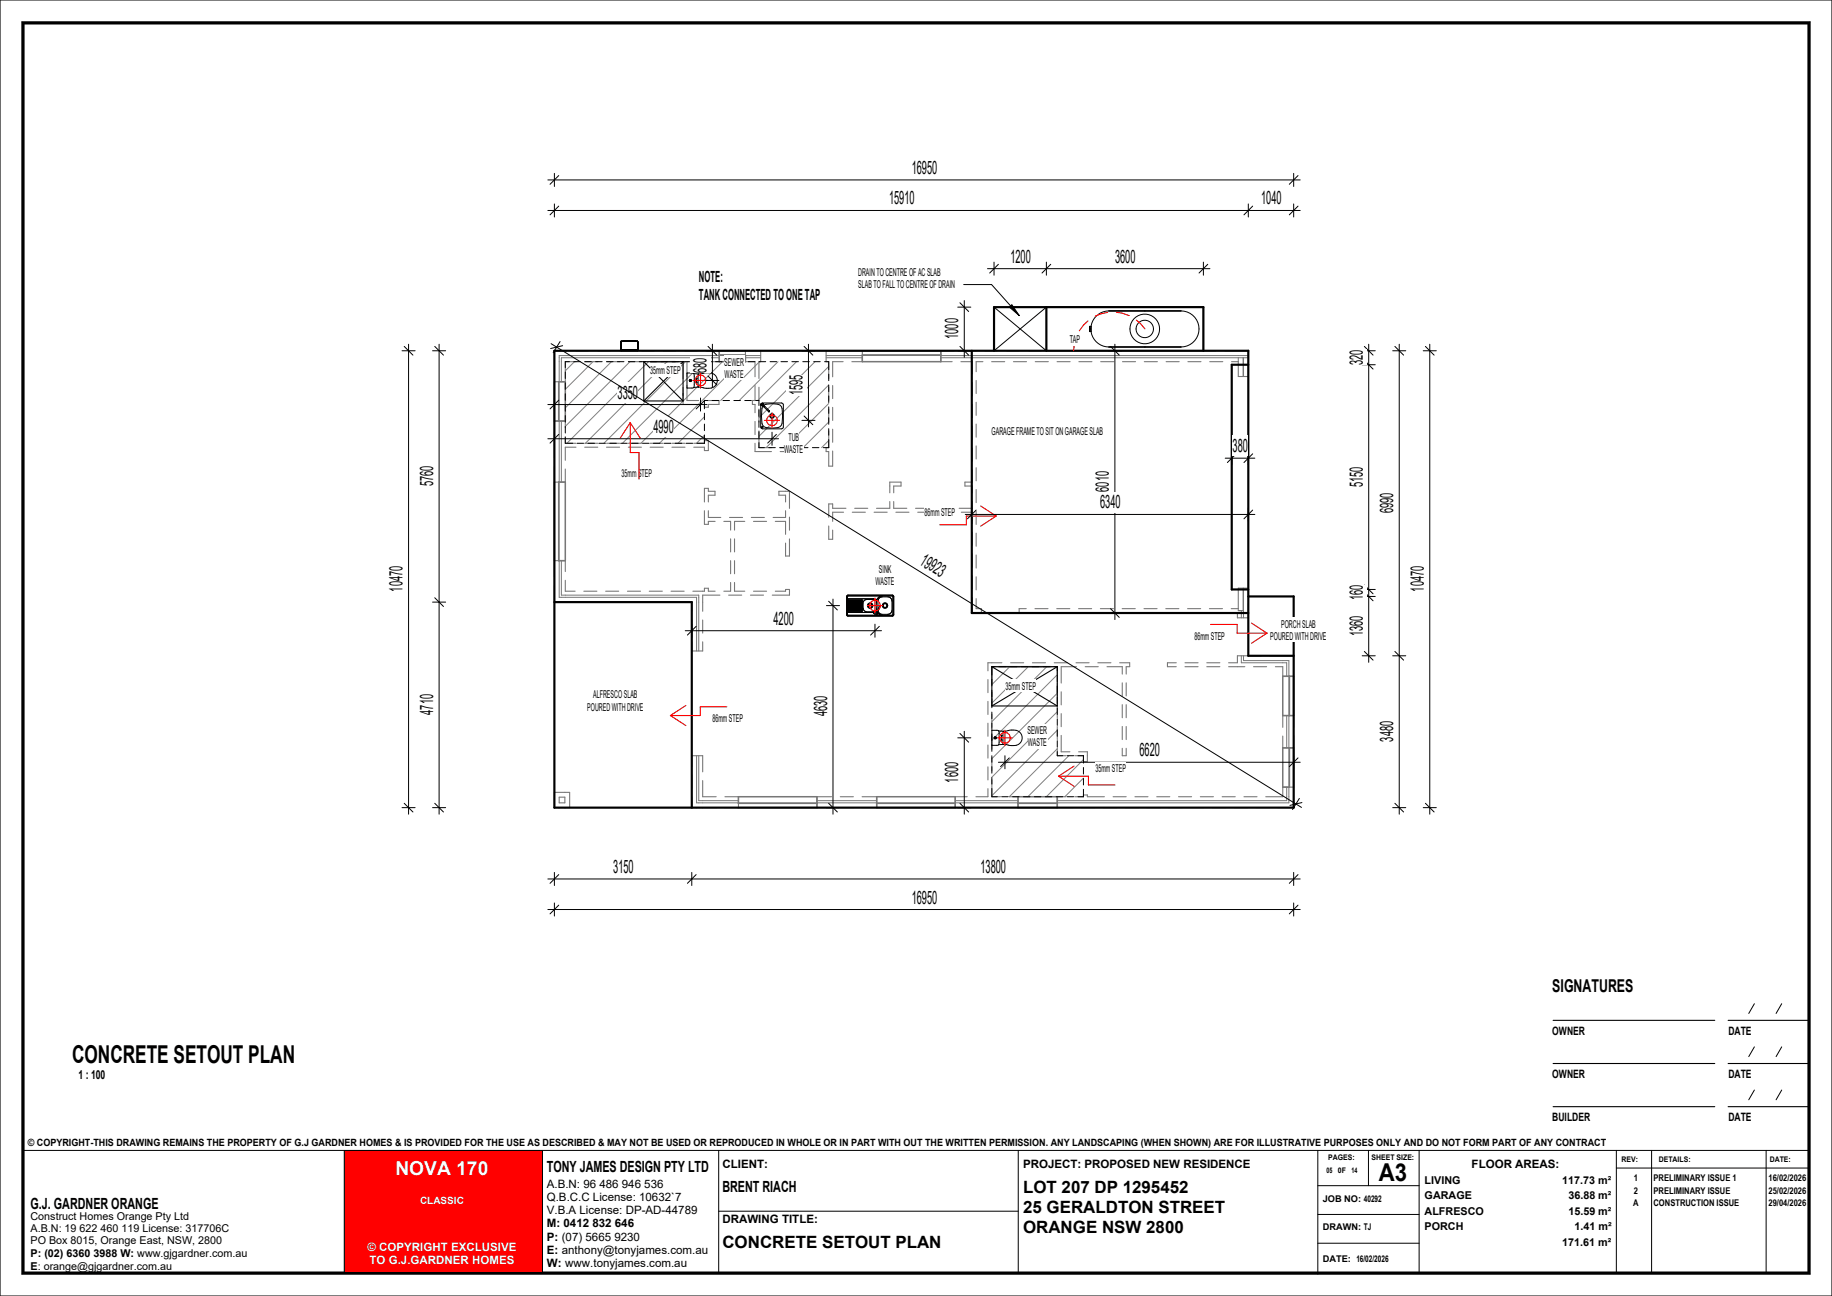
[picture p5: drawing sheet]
<svg xmlns="http://www.w3.org/2000/svg" width="420mm" height="297mm" viewBox="0 0 420 297" stroke-linecap="round" stroke-linejoin="round" font-family="sans-serif">
<g fill="none" stroke="#808080" stroke-width=".23">
<path d="M131.7 82.9l-2.1 2.1M135.9 82.9l-6.3 6.3M140.2 82.9l-10.6 10.6M144.4 82.9l-14.8 14.8M148.7 82.9l-18.7 18.7M152.9 82.9l-18.7 18.7M157.2 82.9l-18.7 18.7M161.4 82.9l-18.7 18.7M161.5 95.5l-6.1 6.1M161.5 99.7l-1.8 1.9M165.6 82.9l-18.7 18.7M169.9 82.9l-18.7 18.7"/>
<path d="M174.1 82.9l-8.9 8.9M178.4 82.9l-8.9 8.9M182.6 82.9l-8.9 8.9M186.8 82.9l-12.8 12.8M190 84l-16 16M190 88.2l-14.4 14.4M190 92.5l-10.1 10.1M190 96.7l-5.9 5.9M190 100.9l-1.6 1.7M231.5 152.8l-4.1 4.1M235.7 152.8l-8.3 8.3M240 152.8l-12.6 12.6"/>
<path d="M242.4 154.6l-15 15M242.4 158.8l-15 15M242.4 163.1l-15 15M242.4 167.3l-15 15M242.4 171.6l-11 11M245 173.2l-9.4 9.4M248.4 174.1l-8.5 8.5M248.4 178.3l-4.3 4.3M248.4 182.5v.1"/>
</g>
<g fill="none" stroke="#777" stroke-width=".25">
<path d="M129.6 98v-1.5h-2.5v3.5M130 80.4h-2.9v7.1h2.5v-4.6h2.5M132 80.4h3M134.1 82.9h3M137 80.4h3M139.1 82.9h3M142 80.4h3M144.1 82.9h3M147 80.4h3M149.1 82.9h3M152 80.4h3M154.1 82.9h2.5v3.9"/>
<path d="M156.6 88.8v3.9h4.9v.6h.9v-.6h2.4v-.9h-2.6M157 80.4h3M157.5 88.3v3.5h2.7M160.2 82.9h-2.7v3.4M162 80.4h2.9v2.5h-2.7M173.1 86.3v-3.4h-2.2v-2.5h3.5v2.5h-.4v3.8M173.1 88.3v3.5h-.6v.9h.6v1.9M173.1 96.6v3M174 88.7v3M174 93.7v3M174 98.7v3.9h2.9M190 98.7v3.9h-.6v.9h.6v3.3h.9v-3.5"/>
<path d="M190 88.7v3M190 93.7v3M190.9 88.3v3M190.9 93.3v3M190.9 98.3v3M192.5 80.4h-3.1v2.5h.6v3.8M193.3 82.9h-2.4v3.4M194.5 80.4h3.2v2.5h-2.4M218.8 80.4h-3.1v2.5h2.6M220.3 82.9h2.6v2.8M220.8 80.4h3M222.9 87.7v3"/>
<path d="M222.9 92.7v3M222.9 97.7v3M223.8 87.2v3M223.8 92.2v3M223.8 97.2v3M225.3 82.9h-1.5v2.3M225.8 80.4h3M227.3 82.9h3M230.8 80.4h3M232.3 82.9h3M235.8 80.4h3M237.3 82.9h3"/>
<path d="M240.8 80.4h3M242.3 82.9h3M245.8 80.4h3M247.3 82.9h3M250.8 80.4h3M252.3 82.9h3M255.8 80.4h3M257.3 82.9h3M260.8 80.4h3M262.3 82.9h3M265.8 80.4h3M267.3 82.9h3"/>
<path d="M270.8 80.4h3M272.3 82.9h3M275.8 80.4h3M277.3 82.9h3M280.8 80.4h5.4v5.9h-2.3v-3.4h-1.6M127.1 102v3M127.1 107v3.5h2.5v-3M129.6 100v1.6h2.4M132 102.5h-2.4v3M134 102.5h3M134 101.6h3M139 102.5h3"/>
<path d="M139 101.6h3M144 102.5h3M144 101.6h3M149 102.5h3M149 101.6h3M154 102.5h3M154 101.6h3M159 101.6h2.5v-.6h.9v2.2h-.9v-.7h-2.5M161.5 117v3.1h.9v-.6h1.5M162.4 115v-1.5h1.5v-.9h-1.5v-.7h-.9v3.1M162.4 117v1.6h2.8M165.9 119.5h1.6v2"/>
<path d="M167.2 118.6h3M170.7 119.5h-2.3v2M172.2 118.6h3M172.7 119.5h3M173.1 101.6v1.9h3.8M177.7 119.5h2.4v2.9M178.9 102.6h2.8v.9h-2.8M180.1 115v-1.5h-1.5v-.9h2.4v3.9M180.1 117v1.6h-2.9M181 118.5v3M193.4 117.4h-2.5v2.1M193.9 116.5h-3v-1h-.9v3"/>
<path d="M195.4 117.4h3M195.9 116.5h3M200.4 117.4h3M204 112.9v-2.4h2.6v.9h-1.7v1.5M204 114.9v1.6h-3.1M204.9 114.9v1.6h3M205.4 117.4h3M209.9 116.5h3M210.4 117.4h3M214.9 116.5h3M215.4 117.4h3M220.4 117.4h2.5v2.5"/>
<path d="M222.9 107.7v2.8h-1.7v.9h1.7v1.5M222.9 102.7v3M222.9 114.9v1.6h-3M223.8 102.2v3M223.8 107.2v3M223.8 112.2v3M223.8 117.2v3M127.1 134.2v3.8h6M129.6 131v-2.5h-2.5v3.7M129.6 133v2.5h2.2M133.8 135.5h3M135.1 138h3"/>
<path d="M138.8 135.5h3M140.1 138h3M143.8 135.5h3M145.1 138h3M148.8 135.5h3M150.1 138h3M153.8 135.5h3M155.1 138h3.5v2.1M158.8 135.5h2.7v-.7h.9v.7h1.5M165 136.4h-3.9v3.7M167 136.4h3M167.5 133.5v2h-1.6"/>
<path d="M167.5 123.5v3M167.5 128.5v3M168.4 133.5v2h2.3M168.4 123.5v3M168.4 128.5v3M172 136.4h3M172.7 135.5h3M177.7 135.5h2.4v-.4h.9v1.3h-4M181 123.5v3.9h-.9v-3M190 120.5v3.1h.9v-2.1M222.9 136.9v3.5h2.1v-.9h-1.2v-2.3M222.9 121.9v3"/>
<path d="M222.9 126.9v3M222.9 131.9v3M223.8 122.2v3M223.8 127.2v3M223.8 132.2v3M235.3 139.5h-1.7v.9h1.6M237.3 139.5h3M242.3 139.5h3M247.3 139.5h3M252.3 139.5h3M257.3 139.5h3M262.3 139.5h3"/>
<path d="M267.3 139.5h3M272.3 139.5h3M277.3 139.5h3M286.2 136.3v-1.5h-2.3v4.7h-1.6M286.2 138.3v3.3h-2.5v-1.2h-1.5M158.6 147.1v2.1h2.5v-2.1M158.6 142.1v3M161.1 142.1v3M226.5 155.7v3M227.4 158.7v3M228.9 152.8h-1.5v3.9M229.7 151.9h-3.2v1.8"/>
<path d="M230.9 152.8h3M231.7 151.9h3M235.9 152.8h3M236.7 151.9h3M237.2 140.4h3M240.9 152.8h1.5v1.7M241.7 151.9h3M242.2 140.4h3M242.4 156.5v3M243.3 158.5v3M246.7 151.9h3M246.8 152.8h-3.5v3.7"/>
<path d="M247.2 140.4h3M248.8 152.8h3M251.7 151.9h3M252.2 140.4h3M253.8 152.8h3.5v1.7M256.7 151.9h2.3v.9h-.8v1.7M257.2 140.4h3M257.3 156.5v3M258.2 156.5v3M262.2 140.4h3M267.2 140.4h3M269.7 151.9h-2.1v.9h2.1"/>
<path d="M271.7 152.8h3M271.7 151.9h3M272.2 140.4h3M276.7 152.8h3M276.7 151.9h3M277.2 140.4h3M281.7 152.8h3.7M287.4 152.8h3M289.1 150.3h-5.4v1.6h-2M291.1 150.3h5.5v4.7h-2.5v-2.2h-1.7M158.6 175.6v-2.4h2.5v3.7M158.6 177.6v3"/>
<path d="M161.1 178.9v3.7h3.1M226.5 160.7v3M226.5 165.7v3M226.5 170.7v3M226.5 175.7v3M227.4 178.7v3.9h2M227.4 163.7v3M227.4 168.7v3M227.4 173.7v3M242.4 171.5v1.7h2M242.4 161.5v3M242.4 166.5v3"/>
<path d="M243.3 168.5v3.8h2M243.3 163.5v3M247.3 172.3h2v2.2h-.9v-1.3h-2M257.3 171.5v1.7h.9v-1.7M257.3 161.5v3M257.3 166.5v3M258.2 161.5v3M258.2 166.5v3M294.1 166.7v-2.7h2.5v2.7M294.1 168.7v2.7h2.5v-2.7M127.1 181.6h3.5v3.5h-3.5zM128.2 182.7h1.3v1.3h-1.3z"/>
<path d="M158.6 182.6v2.5h5.6M166.2 182.6h3.1v2.5h-3.1M190.6 182.6h-3.3v2.5h3.3M192.6 185.1h3M192.6 182.6h3M197.6 182.6h3.4v2.5h-3.4M221.7 182.6h-2.7v2.5h3.7M224.7 185.1h3M226.5 180.7v1.9h-2.8M231.4 182.6h2v2.5h-3.7M244.4 182.6h-2v2.5h3.6M246.4 182.6h2v-.4h.9v.4h3.9"/>
<path d="M248 185.1h3M253 185.1h3M255.2 182.6h3M258 185.1h3M260.2 182.6h3M263 185.1h3M265.2 182.6h3M268 185.1h3M270.2 182.6h3M273 185.1h3M275.2 182.6h3M278 185.1h3"/>
<path d="M280.2 182.6h3M283 185.1h3M285.2 182.6h3M288 185.1h3M290.2 182.6h3.9v-2.2h2.5v4.7h-3.6"/>
</g>
<g fill="none" stroke="#777" stroke-width=".23">
<path d="M128.2 96.5v14M128.7 96.5v14M164.9 81.5h-36.7v6M164.9 82h-36.2v5.5M170.9 81.5h3.5M170.9 82h3.5M189.4 81.5h8.3M189.4 82h8.3M215.7 81.5h70.5M215.7 82h70.5M283.9 82v.9M285 82v4.3"/>
<path d="M285.1 82v4.3M128.2 128.5v8.4h31.5v12.3M128.7 128.5v7.9h31.5v12.8M284.6 139.9v1.7M285 134.8v5.1h-1.1v-.4M285.1 134.8v6.8M284.6 150.3v1.6h10.4v3.1M285.1 150.3v1.1h10.4v3.6M159.7 173.2v10.8h9.6M160.2 173.2v10.3h9.1M295 164v7.4M295.5 164v7.4"/>
<path d="M187.3 184h13.7M187.3 183.5h13.7M219 184h14.4M219 183.5h14.4M295 180.4v3.1h-52.6M295.5 180.4v3.6h-53.1"/>
</g>
<g fill="none" stroke="#777" stroke-width=".35">
<path d="M127.1 87.5v9h2.5v-9h-1.5v9M149.2 82.9h5.6M156.6 90.2v.3M170.9 80.4h-6v2.5h6v-1.5h-6M197.7 80.4h18v2.5h-18v-1.5h18M127.1 110.5v18M128.1 110.5h1.5v18h-1.5zM228.9 152.8h12M294.1 155h2.5v9h-2.5zM295.6 155v9M227.4 160.2v.3M295.6 171.4v9h-1.5v-9h2.5v9"/>
<path d="M187.3 184.1h-18v-1.5h18v2.5h-18M201 182.6h18v2.5h-18zM201 184.1h18M233.4 182.6h9v2.5h-9zM233.4 184.1h9"/>
</g>
<g fill="none" stroke="#000" stroke-width=".23">
<path d="M142.4 78.2h3.8v2.2h-3.8zM227.9 70.4l12 10h36v-10h-36l-12 10M249.8 74.8v1.2h.3v-.6M249.8 74.8v1.2M249.8 74.8h.3M250.1 75.4v.6M250.1 74.8v.6M251.3 72.5a4.1 4.1 0 0 1 2.9-1.3h16.5a4.1 4.1 0 0 1 4.2 4.2 4.1 4.1 0 0 1-4.2 4.1h-16.5a4.1 4.1 0 0 1-3.8-2.5 4.1 4.1 0 0 1 .9-4.5zM129.6 85.2v1.5M129.6 87.7v1.5M129.6 90.2v1.5M129.6 92.7v1.5"/>
<path d="M129.6 95.2v1.5M129.6 97.7v1.5M130.5 82.9h-.9v1.3M131.5 82.9h1.5M134 82.9h1.5M136.5 82.9h1.5M139 82.9h1.5M141.5 82.9h1.5M142.4 80.2h3.8M144 82.9h1.5M146.5 82.9h1.5M149 82.9h1.5"/>
<path d="M151.5 82.9h1.5M154 82.9h1.5M156.5 82.9h1.5M158.1 87.2l.1 .2 .3-.2M158.1 87.2l.1-.2 .3 .2M158.1 87.2h.4M158.1 87.2h.2M158.1 87.2v.1M158.1 87h.3l.2 .2-.2 .2h-.3l-.1-.2zM158.2 87l.2 .1v.2l-.2 .1-.1-.2zM158.3 87.2v.1M159 82.9h1.5"/>
<path d="M159.1 85.6l-.3-.1h-1.3v3.4h1.3l.3-.1M159.1 85.6v3.2M159.1 85.6l1.1 .1M159.9 86.7h-.2v1h.2M160.2 85.7h.5a3.3 3.3 0 0 1 3.4 .5 1.88 1.88 0 0 1-.1 2.1 1.88 1.88 0 0 1-2.1 .7l-1.7-.3M160.2 85.7v3M160.2 88.7l-1.1 .1M161.5 99.7v1.9h-1.7M161.5 94.7v1.5M161.5 97.2v1.5M161.5 82.9h1.5M162.2 91.8h-.7v1.9"/>
<path d="M163.2 91.8h1.5M164 82.9h1.5M165.7 91.8h1.5M166.5 82.9h1.5M168.2 91.8h1.5M169 82.9h1.5M170.7 91.8h1.5M171.5 82.9h1.5M173.2 91.8h.8v1.1M174 93.9v1.5M174 96.4v1.5M174 98.9v1.5"/>
<path d="M174 82.9h1.5M174.5 92.5l.3-.2 4.7 .2 .1 .2-.1 5.5-.3 .1-4.7-.1-.1-.3zM174.5 92.8l.1 .1M174.5 92.6l.2-.1 .2 .1v.3h-.3zM174.5 97.8l.2-.1 .2 .1v.3h-.3zM174.6 92.9h.1M174.6 92.5l.2-.1 .2 .3M174.6 92.5l-.1 .3 .3 .1M174.6 92.5h.3l.1 .2M174.6 92.5l-.1 .3 .2 .1M174.6 92.5l-.1 .3M174.6 92.5h.3l.1 .1"/>
<path d="M174.6 92.8v.1M174.6 92.5l.4 .1M174.6 92.5l.1 .4M174.6 92.5v.2M174.6 92.5v.3M174.6 92.5l.3 .1M174.6 92.5v.2l.1 .2M174.6 92.9l.1 .1M174.7 92.9v.1M174.7 93l.5 .3M174.8 92.9h-.1M174.8 92.5h-.2"/>
<path d="M174.9 92.5h-.3M174.9 92.5h.1M174.9 92.5l.1 .1M174.9 92.8h-.1M174.9 92.8l-.1 .1M174.9 93l1.3 1.3M174.9 92.8v.1M174.9 92.9h.1M174.9 92.7h.1M175 92.9h.1M175 92.6v.2M175 92.7h.1"/>
<path d="M175 92.7l.3 .4M175.1 92.8l1.3 1.4M175.1 92.9l.2-.2a5.8 5.8 0 0 1 3.5 .1l.3 .4a8.3 8.3 0 0 1 0 4.2l-.3 .4a5.4 5.4 0 0 1-3.6 0l-.4-.4a7.6 7.6 0 0 1 .1-4.4M175.3 93.1l.1 .1M176.2 94.3h.1M176.2 94.3l.1 .1M176.3 94.3h.1M176.3 94.3h-.1M176.3 94.1l.1 .2h-.2M176.4 94.2h.1M176.5 82.9h1.5M179 82.9h1.5"/>
<path d="M181.5 82.9h1.5M184 82.9h1.5M186.5 82.9h1.5M189 82.9h1v1.8M190 85.7v1.5M190 88.2v1.5M190 90.7v1.5M190 93.2v1.5M190 95.7v1.5M190 98.2v1.5M129.6 100.2v1.4h1.7M132.3 101.6h1.5"/>
<path d="M134.8 101.6h1.5M137.3 101.6h1.5M139.8 101.6h1.5M142.3 101.6h1.5M144.8 101.6h1.5M147.3 101.6h1.5M149.8 101.6h1.5M152.3 101.6h1.5M154.8 101.6h1.5M157.3 101.6h1.5M174 101.4v1.2h1.2M176.2 102.6h1.5"/>
<path d="M178.7 102.6h1.5M181.2 102.6h1.5M183.7 102.6h1.5M186.2 102.6h1.5M190 100.7v1.9h-1.3M194.3 137.2l6.4 .1M194.5 139.3h.1M194.5 139.5v.1M194.5 139.5h3.1M194.5 139.8h.1M194.5 138.3h.1M194.5 138v.1"/>
<path d="M194.5 137.8h.1M194.5 137.5v.1M194.5 137.5h.1M194.5 138h.1M194.5 139.5h.1M194.5 138.5h.1zM194.5 138.4h.1v.5h-.1l.1-.3zM194.5 138.8l.1 .1M194.5 138.8h.1M194.5 138.9h.1M194.5 138.9l.1 .1zM194.5 139.2v.1"/>
<path d="M194.5 139.7v.1M194.5 140h.1M194.5 138.2v.1M194.5 137.7v.1M194.5 138.5h.1M194.5 139.3h3.1M194.5 139.2h3.1M194.5 139.6h3.1M194.5 139.8h3.1M194.5 139.7h3.1M194.5 140h3.1M194.5 138.3h3.1"/>
<path d="M194.5 138.2h3.1M194.5 138.1h3.1M194.5 138h3.1M194.5 137.8h3.1M194.5 137.7h3.1M194.5 137.6h3.1M194.5 137.5h3.1M194.5 139h.1M194.6 138.8h.1M194.6 138.5h.1M194.6 138.7h-.1M194.6 138.7h.1"/>
<path d="M194.7 138.8h2.9M194.7 139h2.9M194.7 138.5l2.9 .1M194.7 138.5h.1M194.7 138.8h.1M194.7 139h.1M194.7 138.5l.1 .1M194.8 138.8h.1M194.8 139.1h.1M194.8 138.7l-.1 .1M194.8 138.5h-.1M197.6 138.7v.1"/>
<path d="M197.6 138.7l-2.9 .1M197.6 139h-2.9M197.6 139.2v.1M197.6 139.6h.1M197.6 139.7v.1M197.6 140h.1M197.6 138.5h.1M197.6 138.5h-2.9M197.6 138.3h.1M197.6 138h.1M197.6 137.7v.1M197.6 137.6h.1"/>
<path d="M197.6 139h.1M197.6 137.5h.1M197.6 138.7h.1M197.6 139.2h.1M197.6 139.5h.1M197.6 139.7h.1M197.6 138.2h.1M197.6 137.7h.1M197.6 138.8h.1M197.6 139.3h.1M197.6 139.8h.1M197.6 138.5v.1"/>
<path d="M197.6 138v.1M197.6 137.8h.1M197.9 139.4a.8 .8 0 0 0 .8 .8h1.5M197.9 139.4v.3M198 139.8l.1 .1M198 137.7l-.1 .2M198.3 137.5l-.2 .1M198.7 137.4a.8 .8 0 0 0-.8 .8v1.2M198.7 137.4h1.5a.8 .8 0 0 1 .8 .8M198.7 137.4h-.3M200.5 137.4l.1 .1M200.7 137.6l.2 .2"/>
<path d="M200.7 139.9l-.1 .1M200.9 137.9l.1 .3M200.9 139.7l-.1 .1M201 138.2v1.2a.8 .8 0 0 1-.8 .8M201.1 137.3h-.4M201.2 137.2l-.1 .1M201.2 137.2l-.2 .1h-.3M201.4 137.4l-.1 .1M201.5 136.8l-.3 .4M201.5 137.1l-.1 .1M201.5 136.8l.7-.2-.5 .1-.5 .5M201.8 136.9l-.2 .1"/>
<path d="M202.2 136.8h-.3M202.2 136.8a.95 .95 0 0 0-.9 .9v1.9M202.2 136.8h1.3a.95 .95 0 0 1 1 .9M202.3 138.8a.6 .6 0 0 0 .6 .6 .6 .6 0 0 0 .6-.6M202.3 138.8a.6 .6 0 0 1 .6-.6 .6 .6 0 0 1 .6 .6M202.4 138.8a.45 .45 0 0 1 .5-.5 .45 .45 0 0 1 .4 .5M202.4 138.8a.45 .45 0 0 0 .5 .4 .45 .45 0 0 0 .4-.4M203.7 136.8l.2 .1M204 136.9l.2 .1M204.3 137.1l.1 .2M204.4 137.4l.1 .3M204.5 140l-.1 .2"/>
<path d="M204.5 137.7v2.1a.95 .95 0 0 1-1 1M194.1 140.9v-4.2l.3-.3h10.3l.2 .3v4.2M194.1 140.9l.3 .3M194.3 140.9v-4.2l.1-.1h10.2l.1 4.3M194.3 140.9l.1 .1M194.4 141h10.2M194.4 141.2h10.2M194.5 140v.1M194.5 140.1h3.1M197.6 140v.1M198.2 140l.2 .1M200.3 140.5l.7 .4"/>
<path d="M200.4 140.3h-6.1M200.5 140.2l-.2 .3M200.5 140.6h.1M200.5 140.2l.3 .2M200.5 140.2h.1M200.5 140.1l-.3 .1M200.6 140.4l-.1 .2M200.6 140.3v.1M200.6 140.3l-.1 .3M200.6 140.3h.1M200.7 140.3l-.1 .1M200.7 140.3l-.2 .4"/>
<path d="M200.7 140.6l1.1-1.8-.9 1.9M201 140.2l-.4 .1M201 140.5l.2 .1M201.1 140.3l.1 .1M201.2 140.6l-.2 .3M201.2 140.4l.6 .5M201.2 140.4l.3 .4 .7 .2-.4-.1M201.3 140.1v-.1v.1a.95 .95 0 0 0 .9 .7h1.3M201.4 140.2l.1 .2M201.6 140.5l.1 .1M201.9 140.7h.2M203.9 140.7l-.4 .1"/>
<path d="M204.1 140.5l-.2 .2M204.3 140.3l-.1 .2M204.7 140.9l-.1 .1M204.9 140.9l-.3 .3M227.4 155.7v1.5M227.4 158.2v1.5M228.1 152.8h-.7v1.9M229.1 152.8h1.5M231.6 152.8h1.5M234.1 152.8h1.5M236.6 152.8h1.5M239.1 152.8h1.5"/>
<path d="M241.6 152.8h.8v.9M242.4 154.7v1.5M242.4 157.2v1.5M242.4 159.7v1.5M227.4 160.7v1.5M227.4 163.2v1.5M227.4 165.7v1.5M227.4 173.2v1.5M227.4 175.7v1.5M227.4 178.2v1.5M228 169.1l.1 .1 .3-.1M228 169.1l.1-.2 .3 .2"/>
<path d="M228 169.1h.4M228 169h.1M228 169.1h.2M228 168.8h.3l.1 .3-.1 .2h-.3l-.1-.2zM228.1 168.9h.2v.3l-.2 .1-.1-.2zM228.4 169h-.4M229 170.6l-.3 .2-1.3-.1M229 167.5l-.3-.2-1.3 .1v4.8M229 167.5v3.1M229 167.5l1 .1M229.8 168.5l-.2 .1v.9l.2 .1M230 167.6l.5-.1a3.3 3.3 0 0 1 3.5 .5 1.88 1.88 0 0 1-.1 2.2 1.88 1.88 0 0 1-2.1 .6l-1.8-.2"/>
<path d="M230 167.6v3M230 170.6h-1M242.4 162.2v1.5M242.4 164.7v1.5M242.4 167.2v1.5M242.4 169.7v1.5M242.4 172.2v1h1.2M244.6 173.2h1.5M247.1 173.2h1.3v1.7M248.4 175.9v1.5M248.4 178.4v1.5M227.4 180.7v1.9h1.2"/>
<path d="M229.6 182.6h1.5M232.1 182.6h1.5M234.6 182.6h1.5M237.1 182.6h1.5M239.6 182.6h1.5M242.1 182.6h1.5M244.6 182.6h1.5M248.4 180.9v1.7h-1.3"/>
<circle cx="262.4" cy="75.4" r="2"/>
<circle cx="262.4" cy="75.4" r="3.4"/>
<circle cx="177" cy="95.3" r=".55"/>
<circle cx="177" cy="95.3" r=".45"/>
<circle cx="194.6" cy="139.1" r=".02"/>
<circle cx="194.6" cy="139.1" r=".06"/>
<circle cx="199.5" cy="138.8" r=".45"/>
<circle cx="199.5" cy="138.8" r=".6"/>
<circle cx="200.5" cy="140.4" r=".02"/>
</g>
<path d="M239.9 70.4v10M222.8 80.4v60.1h63.4M227.9 80.4v-10h48v10M286.2 83.6h-3.8v51.5h3.8M127.1 138h31.5v47.1M286.2 136.7h10.4v48.4h-169.5v-104.7h159.1v69.9h10.4" fill="none" stroke="#000" stroke-width=".5"/>
<path d="M147.6 82.9h9M147.6 91.9h9M147.6 82.9v9M147.6 82.9l9 9M156.6 82.9v9M156.6 82.9l-9 9M227.4 152.8h15M227.4 152.8v9M227.4 152.8l15 9M242.4 152.8v9M242.4 152.8l-15 9M227.4 161.8h15" fill="none" stroke="#000" stroke-width=".25"/>
<path d="M246.6 77.6l-.3 1.2-.2 1.6M249.4 73.5l-1 1-1 1.3M253.9 71.6l-1.4 .3-1.4 .6M255.9 71.6l1.4 .2 1.5 .5M260.5 73.4l.9 .7 1.1 1.3" fill="none" stroke="#f00" stroke-width=".25"/>
<path d="M212 115.9h7v2.8h-7z" fill="#fff"/>
<path d="M224.8 115.9l3.6 2.4M228.4 118.3l-3.6 2.3M228.4 118.3h-6.9v2h-6.1" fill="none" stroke="#f00" stroke-width=".25"/>
<g fill="#fff">
<path d="M201.5 129h2.8v2.8h-2.8z"/>
<path d="M200.7 131.8h4.5v2.7h-4.5z"/>
<path d="M273.8 144.4h7v2.8h-7z"/>
</g>
<path d="M277.5 143.1h6.1v2h6.9M286.9 142.8l3.6 2.3M290.5 145.1l-3.6 2.3" fill="none" stroke="#f00" stroke-width=".25"/>
<g fill="#fff">
<path d="M136 157.8h10.2v2.8h-10.2z"/>
<path d="M134.6 160.6h12.9v2.7h-12.9z"/>
<path d="M293.7 141.6h8v2.7h-8z"/>
<path d="M291.2 144.3h12.9v2.8h-12.9z"/>
<path d="M163.3 163.3h7v2.8h-7z"/>
</g>
<path d="M153.7 164l3.5 2.3M157.2 161.6l-3.5 2.4M166.6 162h-6.1v2h-6.8" fill="none" stroke="#f00" stroke-width=".25"/>
<g fill="#fff">
<path d="M166 81.5h4.7v2.8h-4.7z"/>
<path d="M166.1 84.3h4.5v2.8h-4.5z"/>
</g>
<path d="M221 65.2h6.3l6.4 7.1M231.4 70.3l.6-.5 1.7 2.5z" fill="none" stroke="#000" stroke-width=".23"/>
<path d="M231.4 70.3l.6-.5 1.7 2.5z" fill="#000"/>
<g fill="#fff">
<path d="M196.7 61.1h18.9v2.8h-18.9z"/>
<path d="M196.7 63.9h22.2v2.7h-22.2z"/>
</g>
<g fill="none" stroke="#f00" stroke-width=".25">
<path d="M198.8 138.8h3.5M200.6 137v3.5"/>
<circle cx="200.6" cy="138.8" r="1.25"/>
</g>
<g fill="#fff">
<path d="M180.8 98.8h2.4v2.7h-2.4z"/>
<path d="M179.7 101.5h4.5v2.8h-4.5z"/>
<path d="M149.1 83.5h7v2.8h-7z"/>
<path d="M160.2 61.4h5.4v4.1h-5.4z"/>
<path d="M160.2 65.5h27.5v4.1h-27.5z"/>
</g>
<g fill="none" stroke="#f00" stroke-width=".25">
<path d="M158.8 87.2h3.5M160.6 85.4v3.5M175.2 96.3h3.5M177 94.6v3.5M228.6 169.1h3.5M230.4 167.3v3.5"/>
<circle cx="160.6" cy="87.2" r="1.25"/>
<circle cx="177" cy="96.3" r="1.25"/>
<circle cx="230.4" cy="169.1" r="1.25"/>
</g>
<path d="M226.4 61.6h51M227.9 60.1v3M228.9 60.6l-2 2M239.9 60.1v3M240.9 60.6l-2 2M275.9 60.1v3M276.9 60.6l-2 2" fill="none" stroke="#000" stroke-width=".23"/>
<g fill="#fff">
<path d="M231.6 56.4h4.8v4.7h-4.8z"/>
<path d="M255.6 56.4h4.8v4.7h-4.8z"/>
<path d="M230.5 155.8h7v2.7h-7z"/>
<path d="M235.5 166h4.7v2.7h-4.7z"/>
<path d="M235.6 168.7h4.5v2.8h-4.5z"/>
</g>
<path d="M162.3 79.4l2 2M163.3 78.9v9.8M161.8 87.2h3M161.8 80.4h3M162.3 86.2l2 2" fill="none" stroke="#000" stroke-width=".23"/>
<path d="M158.1 81.9h4.8v3.6h-4.8z" fill="#fff"/>
<path d="M184.3 79.4l2 2M185.3 78.9v18.9M183.8 96.3h3M183.8 80.4h3M184.3 95.3l2 2" fill="none" stroke="#000" stroke-width=".23"/>
<path d="M180.1 85.8h4.8v4.8h-4.8z" fill="#fff"/>
<path d="M125.6 92.7h36.5M127.1 91.2v3M128.1 91.7l-2 2M160.6 91.2v3M161.6 91.7l-2 2" fill="none" stroke="#000" stroke-width=".23"/>
<path d="M141.6 87.5h4.7v4.8h-4.7z" fill="#fff"/>
<path d="M127.1 99v3M128.1 99.5l-2 2M177 99v3M178 99.5l-2 2M125.6 100.5h52.9" fill="none" stroke="#000" stroke-width=".23"/>
<path d="M149.8 95.3h4.7v4.8h-4.7z" fill="#fff"/>
<path d="M189.5 138.8h3M190 137.8l2 2M191 137.3v49.3M189.5 185.1h3M190 184.1l2 2" fill="none" stroke="#000" stroke-width=".23"/>
<path d="M185.8 159.4h4.7v4.8h-4.7z" fill="#fff"/>
<path d="M157.1 144.5h45M158.6 143v3M159.6 143.5l-2 2M200.6 143v3M201.6 143.5l-2 2" fill="none" stroke="#000" stroke-width=".23"/>
<path d="M177.3 139.3h4.8v4.8h-4.8z" fill="#fff"/>
<path d="M219.6 169.1h3M220.1 168.1l2 2M221.1 167.6v19M219.6 185.1h3M220.1 184.1l2 2" fill="none" stroke="#000" stroke-width=".23"/>
<path d="M215.9 174.6h4.7v4.7h-4.7z" fill="#fff"/>
<path d="M228.9 174.7h69.2M230.4 173.2v3M231.4 173.7l-2 2M296.6 173.2v3M297.6 173.7l-2 2" fill="none" stroke="#000" stroke-width=".23"/>
<path d="M261.2 169.5h4.8v4.7h-4.8z" fill="#fff"/>
<path d="M127.1 199.9v3M158.6 199.9v3M296.6 199.9v3M125.6 201.4h172.5M128.1 200.4l-2 2M159.6 200.4l-2 2M297.6 200.4l-2 2" fill="none" stroke="#000" stroke-width=".23"/>
<g fill="#fff">
<path d="M140.6 196.2h4.7v4.8h-4.7z"/>
<path d="M224.8 196.2h5.9v4.8h-5.9z"/>
</g>
<path d="M125.6 208.4h172.5M127.1 206.9v3M128.1 207.4l-2 2M296.6 206.9v3M297.6 207.4l-2 2" fill="none" stroke="#000" stroke-width=".23"/>
<path d="M209 203.2h6v4.8h-6z" fill="#fff"/>
<path d="M99.7 79.4l2 2M100.7 78.9v107.7M99.2 80.4h3M99.2 138h3M99.7 137l2 2M99.2 185.1h3M99.7 184.1l2 2" fill="none" stroke="#000" stroke-width=".23"/>
<g fill="#fff">
<path d="M95.5 106.7h4.7v4.7h-4.7z"/>
<path d="M95.5 159h4.7v4.8h-4.7z"/>
</g>
<path d="M92.7 79.4l2 2M93.7 78.9v107.7M92.2 80.4h3M92.2 185.1h3M92.7 184.1l2 2" fill="none" stroke="#000" stroke-width=".23"/>
<path d="M88.5 129.6h4.7v5.9h-4.7z" fill="#fff"/>
<path d="M254.6 79.4l2 2M255.6 78.9v63.1M254.1 80.4h3M254.6 139.5l2 2M254.1 140.5h3" fill="none" stroke="#000" stroke-width=".23"/>
<path d="M250.4 107.9h4.7v4.8h-4.7z" fill="#fff"/>
<path d="M221.3 117.9h66.4M222.8 116.4v3M223.8 116.9l-2 2M286.2 116.4v3M287.2 116.9l-2 2" fill="none" stroke="#000" stroke-width=".23"/>
<path d="M252.2 112.7h4.8v4.7h-4.8z" fill="#fff"/>
<path d="M280.9 105h6.8M282.4 103.5v3M283.4 104l-2 2M286.2 103.5v3M287.2 104l-2 2" fill="none" stroke="#000" stroke-width=".23"/>
<path d="M282.6 99.8h3.6v4.7h-3.6z" fill="#fff"/>
<path d="M319.8 79.4l2 2M320.8 78.9v107.7M319.3 80.4h3M319.3 150.3h3M319.8 149.3l2 2M319.3 185.1h3M319.8 184.1l2 2" fill="none" stroke="#000" stroke-width=".23"/>
<g fill="#fff">
<path d="M315.6 112.8h4.7v4.8h-4.7z"/>
<path d="M315.6 165.2h4.7v4.7h-4.7z"/>
</g>
<path d="M312.8 79.4l2 2M313.8 78.9v72.9M312.3 83.6h3M312.3 80.4h3M312.8 82.6l2 2M312.3 136.7h3M312.3 135.1h3M312.8 135.7l2 2M312.8 134.1l2 2M312.3 150.3h3M312.8 149.3l2 2" fill="none" stroke="#000" stroke-width=".23"/>
<g fill="#fff">
<path d="M308.6 80.1h4.7v3.6h-4.7z"/>
<path d="M308.6 106.8h4.7v4.8h-4.7z"/>
<path d="M308.6 134h4.7v3.6h-4.7z"/>
<path d="M308.6 141h4.7v4.7h-4.7z"/>
</g>
<path d="M326.8 79.4l2 2M327.8 78.9v107.7M326.3 80.4h3M326.3 185.1h3M326.8 184.1l2 2" fill="none" stroke="#000" stroke-width=".23"/>
<path d="M322.6 129.6h4.7v5.9h-4.7z" fill="#fff"/>
<path d="M219.6 70.4h3M220.1 69.4l2 2M220.1 79.4l2 2M221.1 68.9v13M219.6 80.4h3" fill="none" stroke="#000" stroke-width=".23"/>
<path d="M215.9 72.9h4.7v4.7h-4.7z" fill="#fff"/>
<path d="M126.3 78.7l172.1 106.3M128.4 78.3l-1.6 2.5M129 79.2l-2.8 .7M297.9 183l-1.6 2.5M298.5 183.9l-2.8 .7" fill="none" stroke="#000" stroke-width=".23"/>
<path d="M212.7 126l5.1 3.1-2.6 4-5-3.1z" fill="#fff"/>
<path d="M125.6 48.2h172.5M127.1 46.7v3M128.1 47.2l-2 2M286.2 46.7v3M287.2 47.2l-2 2M296.6 46.7v3M297.6 47.2l-2 2" fill="none" stroke="#000" stroke-width=".23"/>
<g fill="#fff">
<path d="M203.8 43h6v4.8h-6z"/>
<path d="M289.1 43h4.8v4.8h-4.8z"/>
</g>
<path d="M127.1 39.7v3M296.6 39.7v3M125.6 41.2h172.5M128.1 40.2l-2 2M297.6 40.2l-2 2" fill="none" stroke="#000" stroke-width=".23"/>
<g fill="#fff">
<path d="M209 36h6v4.8h-6z"/>
<path d="M227.3 97.4h25.6v2.8h-25.6z"/>
<path d="M142.5 107.1h7v2.8h-7z"/>
</g>
<path d="M144.5 96.9l-2.3 3.5M144.5 96.9l2.3 3.5M144.5 96.9v6.8h2v6.1" fill="none" stroke="#f00" stroke-width=".25"/>
<path d="M251.1 174.7h7v2.8h-7z" fill="#fff"/>
<path d="M242.7 177.9l3.5 2.3M242.7 177.9h6.8v2h6.1M246.2 175.6l-3.5 2.3" fill="none" stroke="#f00" stroke-width=".25"/>
<path d="M245.2 76.4h2.4v2.8h-2.4z" fill="#fff"/>
<path d="M5.5 5.5h409v286h-409zM5 5v287h410v-287z" fill="#000"/>
<path d="M5 5h410v287h-410zM5.5 5.5h409v286h-409z" fill="none" stroke="#000" stroke-width=".23"/>
<path d="M78.9 263.6h45.5v27.9h-45.5z" fill="#f00"/>
<g fill="none" stroke="#000" stroke-width=".23">
<path d="M0 0h420v297h-420zM402.2 230l-1.3 2.2M402.2 239.9l-1.3 2.2M408.5 230l-1.3 2.2M408.5 239.9l-1.3 2.2M402.2 249.8l-1.3 2.2M408.5 249.8l-1.3 2.2M5.5 263.6h409M78.9 263.6v27.9M124.4 263.6v27.9M164.8 263.6v27.9M164.8 277.5h68.6"/>
<path d="M233.4 263.6v27.9M302.1 263.6v28.4M302.1 271.7h23.2M302.1 278.3h23.2M313.7 263.6v8.1M325.3 263.6v27.9M370.6 263.6v27.9M370.6 267.7h43.9M378.6 263.6v27.9M404.9 263.6v27.9M302.1 284.9h23.2"/>
</g>
<path d="M356.1 233.8h37M396.2 233.8h18.3M356.1 243.7h37M356.1 253.6h37M396.2 243.7h18.3M396.2 253.6h18.3" fill="none" stroke="#000" stroke-width=".25"/>
<g fill="#fff">
<path d="M7 273.7h28.9v4.1h-28.9z"/>
<path d="M303.2 279.8h8.7v2.4h-8.7z"/>
<path d="M337.4 265.2h19.9v3.1h-19.9z"/>
<path d="M165.6 277.8h21.7v3.1h-21.7z"/>
<path d="M303.2 273.6h8.5v2.4h-8.5z"/>
<path d="M234.5 265.2h52.5v3.1h-52.5z"/>
<path d="M6.4 260.4h358.6v2.7h-358.6z"/>
<path d="M371.8 264.5h3.9v2.2h-3.9z"/>
<path d="M380.3 264.5h7.6v2.2h-7.6z"/>
<path d="M405.7 264.5h5.1v2.2h-5.1z"/>
<path d="M125.4 269.8h27.3v3h-27.3z"/>
<path d="M125.4 272.8h30.4v3h-30.4z"/>
<path d="M125.4 275.8h34.2v3h-34.2z"/>
<path d="M125.4 278.8h3.1v3h-3.1z"/>
<path d="M128.5 278.8h.7v3h-.7z"/>
<path d="M129.2 278.8h16.7v3h-16.7z"/>
<path d="M125.4 281.8h3.4v3.1h-3.4z"/>
<path d="M128.8 281.8h17.7v3.1h-17.7z"/>
<path d="M125.4 284.9h3.4v3h-3.4z"/>
<path d="M128.8 284.9h33v3h-33z"/>
<path d="M125.4 287.9h4.2v3h-4.2z"/>
<path d="M129.6 287.9h27.7v3h-27.7z"/>
<path d="M304.5 264.1h6.2v2.1h-6.2z"/>
<path d="M303.2 287.2h6.5v2.5h-6.5z"/>
<path d="M165.6 265.2h10.4v3.1h-10.4z"/>
<path d="M125.4 265.2h36.7v4.1h-36.7z"/>
<path d="M314.4 264.1h10.2v2.1h-10.2z"/>
<path d="M306.7 267.2h1.9v2.1h-1.9z"/>
<path d="M355.9 223.6h18.3v4.7h-18.3z"/>
<path d="M355.9 234.7h7.6v3.1h-7.6z"/>
<path d="M396.2 234.7h5.3v3.1h-5.3z"/>
<path d="M355.9 244.6h7.6v3.1h-7.6z"/>
<path d="M396.2 244.6h5.3v3.1h-5.3z"/>
<path d="M355.9 254.5h8.6v3h-8.6z"/>
<path d="M396.2 254.5h5.3v3h-5.3z"/>
<path d="M165.6 282.2h50.2v4.6h-50.2z"/>
<path d="M312.7 273.6h4.1v2.4h-4.1z"/>
<path d="M234.5 269.8h38.2v4.6h-38.2z"/>
<path d="M234.5 274.4h46.3v4.5h-46.3z"/>
<path d="M234.5 278.9h37.1v4.6h-37.1z"/>
<path d="M312.7 279.8h1.7v2.4h-1.7z"/>
<path d="M310.9 287.2h7.5v2.5h-7.5z"/>
<path d="M165.6 269.8h16.8v4.1h-16.8z"/>
<path d="M304.1 267.2h1.4v2.1h-1.4z"/>
<path d="M309.9 267.2h1.3v2.1h-1.3z"/>
<path d="M17.5 244.7h6.7v3.4h-6.7z"/>
<path d="M16.5 238.5h50.9v6.4h-50.9z"/>
</g>
<g font-size="5.6">
<text x="16.5" y="243.7">CONCRETE SETOUT PLAN</text>
<text x="316.1" y="270.5">A3</text>
</g>
<text font-size="4.4" fill="#fefefe" x="90.6" y="269.3">NOVA 170</text>
<g font-size="4.2">
<text x="209" y="39.9">16950</text>
<text x="203.8" y="46.9">15910</text>
<text x="289.1" y="46.9">1040</text>
<text x="231.6" y="60.2">1200</text>
<text x="255.6" y="60.2">3600</text>
<text x="219.7" y="77.6" transform="rotate(-90 219.7 77.6)">1000</text>
<text x="312.4" y="83.7" transform="rotate(-90 312.4 83.7)">320</text>
<text x="161.9" y="85.5" transform="rotate(-90 161.9 85.5)">680</text>
<text x="141.6" y="91.3">3350</text>
<text x="184" y="90.6" transform="rotate(-90 184 90.6)">1595</text>
<text x="149.8" y="99.2">4990</text>
<text x="282.6" y="103.6">380</text>
<text x="99.3" y="111.4" transform="rotate(-90 99.3 111.4)">5760</text>
<text x="254.2" y="112.7" transform="rotate(-90 254.2 112.7)">6010</text>
<text x="312.4" y="111.6" transform="rotate(-90 312.4 111.6)">5150</text>
<text x="252.2" y="116.5">6340</text>
<text x="319.4" y="117.6" transform="rotate(-90 319.4 117.6)">6990</text>
<text x="210.7" y="129.2" transform="rotate(32 210.7 129.2)">19923</text>
<text x="92.3" y="135.5" transform="rotate(-90 92.3 135.5)">10470</text>
<text x="312.4" y="137.6" transform="rotate(-90 312.4 137.6)">160</text>
<text x="326.4" y="135.5" transform="rotate(-90 326.4 135.5)">10470</text>
<text x="177.3" y="143.2">4200</text>
<text x="312.4" y="145.7" transform="rotate(-90 312.4 145.7)">1360</text>
<text x="99.3" y="163.8" transform="rotate(-90 99.3 163.8)">4710</text>
<text x="189.6" y="164.2" transform="rotate(-90 189.6 164.2)">4630</text>
<text x="261.2" y="173.3">6620</text>
<text x="319.4" y="169.9" transform="rotate(-90 319.4 169.9)">3480</text>
<text x="219.7" y="179.3" transform="rotate(-90 219.7 179.3)">1600</text>
<text x="140.6" y="200">3150</text>
<text x="224.8" y="200">13800</text>
<text x="209" y="207">16950</text>
</g>
<text font-size="4.1" x="355.9" y="227.4">SIGNATURES</text>
<g font-size="3.9">
<text x="234.5" y="273.4">LOT 207 DP 1295452</text>
<text x="234.5" y="278">25 GERALDTON STREET</text>
<text x="165.6" y="285.9">CONCRETE SETOUT PLAN</text>
<text x="234.5" y="282.6">ORANGE NSW 2800</text>
</g>
<g font-size="3.5">
<text x="160.2" y="64.7">NOTE:</text>
<text x="160.2" y="68.8">TANK CONNECTED TO ONE TAP</text>
<text x="125.4" y="268.5">TONY JAMES DESIGN PTY LTD</text>
<text x="165.6" y="273">BRENT RIACH</text>
<text x="7" y="276.9">G.J. GARDNER ORANGE</text>
</g>
<text font-size="2.8" x="18" y="247.3">1 : 100</text>
<g font-size="2.6">
<text x="355.9" y="237.2">OWNER</text>
<text x="396.2" y="237.2">DATE</text>
<text x="355.9" y="247.1">OWNER</text>
<text x="396.2" y="247.1">DATE</text>
<text x="355.9" y="257">BUILDER</text>
<text x="396.2" y="257">DATE</text>
<text x="165.6" y="267.7">CLIENT:</text>
<text x="234.5" y="267.7">PROJECT: PROPOSED NEW RESIDENCE</text>
<text x="337.4" y="267.7">FLOOR AREAS:</text>
<text x="125.4" y="272.2">A.B.N: 96 486 946 536</text>
<text x="125.4" y="275.2">Q.B.C.C License: 10632`7</text>
<text x="125.4" y="278.2">V.B.A License: DP-AD-44789</text>
<text x="125.4" y="281.2">M:</text>
<text x="129.2" y="281.2">0412 832 646</text>
<text x="165.6" y="280.3">DRAWING TITLE:</text>
<text x="125.4" y="284.3">P:</text>
<text x="125.4" y="287.3">E:</text>
<text x="128.8" y="284.3">(07) 5665 9230</text>
<text x="128.8" y="287.3">anthony@tonyjames.com.au</text>
<text x="125.4" y="290.3">W:</text>
<text x="129.6" y="290.3">www.tonyjames.com.au</text>
</g>
<g font-size="2.6" fill="#fefefe">
<text x="84.2" y="286.6">© COPYRIGHT EXCLUSIVE</text>
<text x="84.7" y="289.6">TO G.J.GARDNER HOMES</text>
</g>
<g font-size="2.5">
<text x="196.7" y="63.3">DRAIN TO CENTRE OF AC SLAB</text>
<text x="196.7" y="66.1">SLAB TO FALL TO CENTRE OF DRAIN</text>
<text x="166" y="83.8">SEWER</text>
<text x="245.2" y="78.7">TAP</text>
<text x="149.1" y="85.8">35mm STEP</text>
<text x="166.1" y="86.5">WASTE</text>
<text x="180.8" y="101">TUB</text>
<text x="227.3" y="99.6">GARAGE FRAME TO SIT ON GARAGE SLAB</text>
<text x="179.7" y="103.8">WASTE</text>
<text x="142.5" y="109.3">35mm STEP</text>
<text x="212" y="118.2">86mm STEP</text>
<text x="201.5" y="131.2">SINK</text>
<text x="200.7" y="134">WASTE</text>
<text x="293.7" y="143.8">PORCH SLAB</text>
<text x="273.8" y="146.7">86mm STEP</text>
<text x="291.2" y="146.6">POURED WITH DRIVE</text>
<text x="136" y="160">ALFRESCO SLAB</text>
<text x="230.5" y="158">35mm STEP</text>
<text x="134.6" y="162.8">POURED WITH DRIVE</text>
<text x="163.3" y="165.6">86mm STEP</text>
<text x="235.5" y="168.2">SEWER</text>
<text x="235.6" y="171">WASTE</text>
<text x="251.1" y="177">35mm STEP</text>
<text x="326.6" y="271.3">LIVING</text>
<text x="326.6" y="274.8">GARAGE</text>
<text x="358.2" y="271.3">117.73 m²</text>
<text x="359.6" y="274.8">36.88 m²</text>
<text x="7" y="279.6">Construct Homes Orange Pty Ltd</text>
<text x="326.6" y="278.3">ALFRESCO</text>
<text x="326.6" y="281.9">PORCH</text>
<text x="359.6" y="278.3">15.59 m²</text>
<text x="361" y="281.9">1.41 m²</text>
<text x="7" y="282.4">A.B.N: 19 622 460 119 License: 317706C</text>
<text x="7" y="285.2">PO Box 8015, Orange East, NSW, 2800</text>
<text x="358.2" y="285.4">171.61 m²</text>
<text x="7" y="288">P: (02) 6360 3988 W: www.gjgardner.com.au</text>
<text x="7" y="290.9">E: orange@gjgardner.com.au</text>
</g>
<text font-size="2.3" x="6.4" y="262.5">© COPYRIGHT-THIS DRAWING REMAINS THE PROPERTY OF G.J GARDNER HOMES &amp; IS PROVIDED FOR THE USE AS DESCRIBED &amp; MAY NOT BE USED OR REPRODUCED IN WHOLE OR IN PART WITH OUT THE WRITTEN PERMISSION. ANY LANDSCAPING (WHEN SHOWN) ARE FOR ILLUSTRATIVE PURPOSES ONLY AND DO NOT FORM PART OF ANY CONTRACT</text>
<text font-size="2.3" fill="#fefefe" x="96.3" y="275.8">CLASSIC</text>
<g font-size="2.1">
<text x="303.2" y="275.5">JOB NO:</text>
<text x="312.7" y="275.5">40292</text>
<text x="374.6" y="270.6">1</text>
<text x="374.6" y="273.5">2</text>
<text x="379.1" y="270.6">PRELIMINARY ISSUE 1</text>
<text x="379.1" y="273.5">PRELIMINARY ISSUE</text>
<text x="405.4" y="270.6">16/02/2026</text>
<text x="405.4" y="273.5">25/02/2026</text>
<text x="303.2" y="281.8">DRAWN:</text>
<text x="312.7" y="281.8">TJ</text>
<text x="374.4" y="276.4">A</text>
<text x="379.1" y="276.4">CONSTRUCTION ISSUE</text>
<text x="405.4" y="276.4">29/04/2026</text>
<text x="303.2" y="289.2">DATE:</text>
<text x="310.9" y="289.2">16/02/2026</text>
</g>
<g font-size="1.8">
<text x="304.1" y="268.8">05</text>
<text x="304.5" y="265.7">PAGES:</text>
<text x="306.7" y="268.8">0F</text>
<text x="309.9" y="268.8">14</text>
<text x="314.4" y="265.7">SHEET SIZE:</text>
<text x="371.8" y="266.2">REV:</text>
<text x="380.3" y="266.2">DETAILS:</text>
<text x="405.7" y="266.2">DATE:</text>
</g>
</svg>
